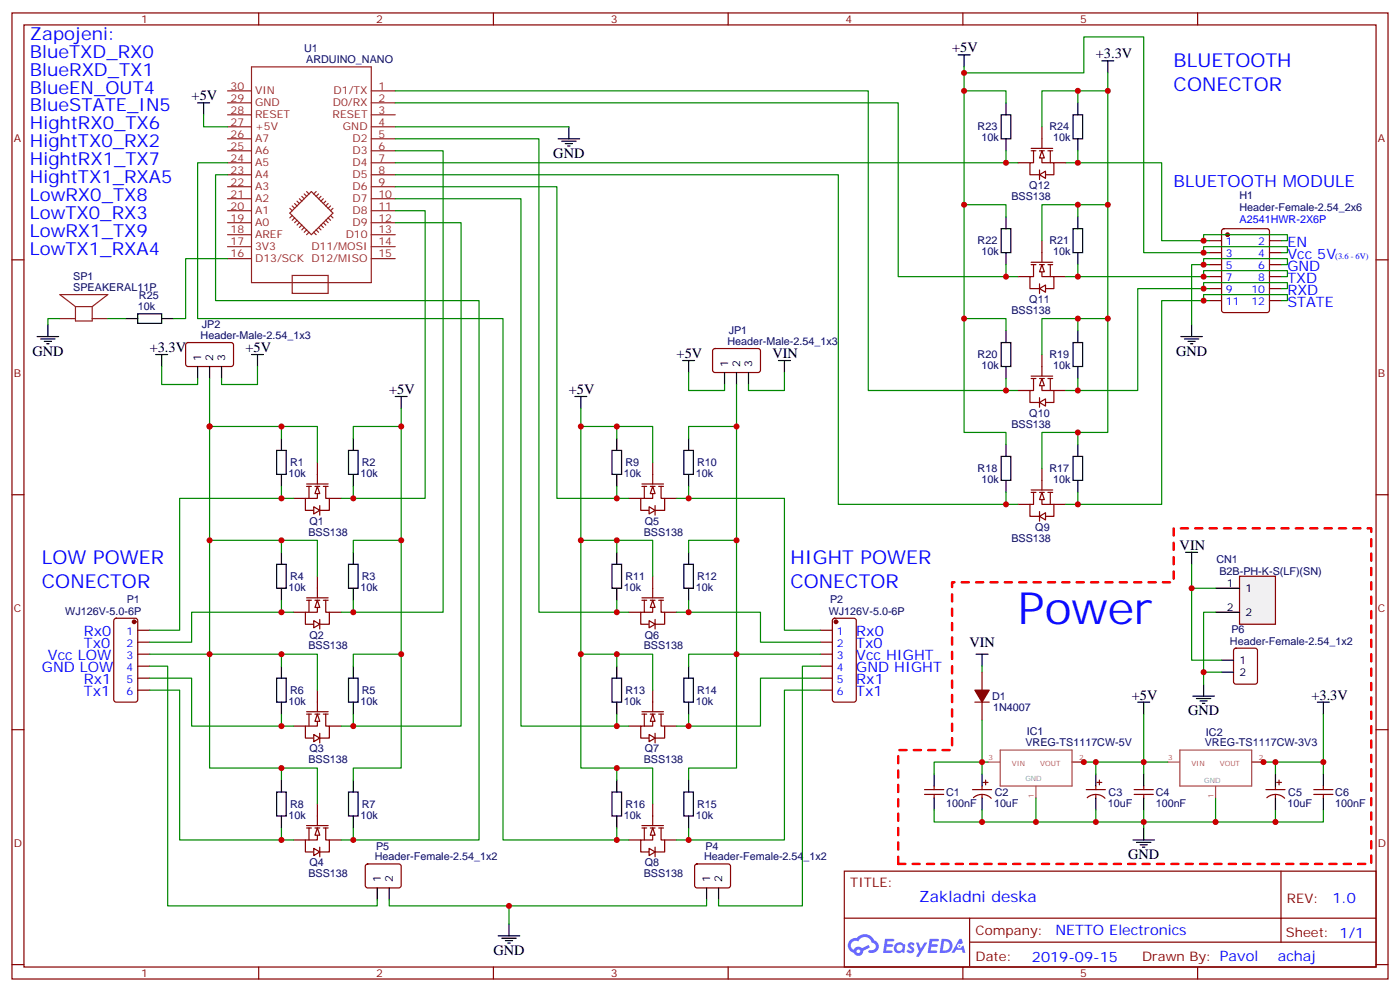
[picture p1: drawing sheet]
<svg xmlns="http://www.w3.org/2000/svg" width="412mm" height="292mm" viewBox="0 0 412 292" stroke-linecap="round" stroke-linejoin="round" font-family="sans-serif">
<path d="M280.5 171.4h65.2v-15.9h58.2v98.8h-139.3v-33.5h15.9z" fill="none" stroke="#f00" stroke-width=".71" stroke-dasharray="2.1 2.1"/>
<g fill="none" stroke="#870000" stroke-width=".35">
<path d="M3.5 3.8h405.4v284.3h-405.4zM7.1 7.3h398.2v277.3h-398.2zM76.2 3.8v3.5M145.3 3.8v3.5M214.5 3.8v3.5M283.6 3.8v3.5M352.8 3.8v3.5M3.5 76.5h3.6M405.3 76.5h3.6M3.5 145.6h3.6M405.3 145.6h3.6M3.5 214.8h3.6"/>
<path d="M405.3 214.8h3.6M248.7 256.4h156.6v28.2h-156.6zM377.3 256.4v20.9M248.7 270.2h156.5M285.6 277.3h119.6M285.6 270.2v14.2M3.5 283.9h3.6M76.2 284.6v3.5M145.3 284.6v3.5M214.5 284.6v3.5M283.6 284.6v3.5M352.8 284.6v3.5"/>
<path d="M405.3 283.9h3.6"/>
</g>
<g fill="#5487ff">
<path d="M267.7 277.6a1.22 1.22 0 0 1 1.7 .2l-.4 .6a.47 .47 0 0 0-.3-.4 .47 .47 0 0 0-.5 .2l.1 .2a1.14 1.14 0 0 1 .8 1.8 1.14 1.14 0 0 1-1.9 0l-.2-.2 .5-.6 .7 .5a.29 .29 0 0 0 .3-.3 .29 .29 0 0 0-.2-.3 1.04 1.04 0 0 1-.6-1.7z"/>
<path d="M260.7 276.3h2.4l.3 .2-.2 .5-1.8 .1-.1 .8h1.5l.3 .4-.3 .4h-1.6l-.2 1.1h1.7l.2 .3-.2 .3-2.6 .1z"/>
<path d="M273.8 276.3h2.4l.3 .2-.1 .5-1.8 .1-.2 .8h1.6l.3 .4-.4 .4h-1.6l-.1 1.1h1.7l.2 .3-.2 .3-2.6 .1z"/>
<path d="M282.6 276.3h.7l.3 1.3-.6 .3a.69 .69 0 0 0-1 .3 .69 .69 0 0 0 .4 .9 .69 .69 0 0 0 .9-.6l.5-.2 .6 2.2h-.8l-.2-.9h-1.8l-.5 .9h-.8z"/>
<path d="M269.8 277.4h.8l.6 1.8 1.1-1.8h.9l-2.6 4.2h-.8l.9-1.5z"/>
<path d="M277.4 276.3l-.6 4.2h1.3a2.11 2.11 0 0 0 2.5-2.1 2.11 2.11 0 0 0-2.5-2.1zM278.1 277.1a1.39 1.39 0 0 1 1.7 1.4 1.39 1.39 0 0 1-1.8 1.3h-.3z"/>
<path d="M263.7 277.9a1.54 1.54 0 0 0-.1 2.2 1.54 1.54 0 0 0 2.2 .1l.6 .3 .3-2.3-.2-.3h-.4a1.49 1.49 0 0 0-2.4 0zM264 278.9a.94 .94 0 0 1 1.8 0 .94 .94 0 0 1-1.8 0z"/>
<path d="M250.4 276.7a2.18 2.18 0 0 0 1.1 3.7 1.44 1.44 0 0 0 1.6 .9 1.44 1.44 0 0 0 1.2-1.4l2-1.1-.5-.7-1.9 1a1.47 1.47 0 0 0-2.4 .4 1.39 1.39 0 0 1-.7-1.9 1.39 1.39 0 0 1 2-.5 2.12 2.12 0 0 1 2.2-1.3 2.12 2.12 0 0 1 1.9 1.7 1.14 1.14 0 0 1 1.1 1.4 1.14 1.14 0 0 1-1.7 .7 .43 .43 0 0 0-.5 .4 .43 .43 0 0 0 .4 .5 1.98 1.98 0 0 0 2.5-1.2 1.98 1.98 0 0 0-1.2-2.6 3.1 3.1 0 0 0-5.3-.6l-.9 .1zM252.3 280a.55 .55 0 0 1 1.1 0 .55 .55 0 0 1-1.1 0z"/>
<circle cx="282.6" cy="278.4" r=".26"/>
</g>
<path d="M93.5 139.6v2.9M90.3 142.5h6.4M90.3 143.2h1.4M91 143.2v3.5M92.8 143.2h1.4M93.5 143.2v3.5h-3.5v3.5h2.4M94.2 148.8v2.8M95.2 143.2h1.5M96 143.2v3.5h1v3.5h-2.8" fill="none" stroke="#870000" stroke-width=".35"/>
<g fill="#fff" stroke="#870000" stroke-width=".35">
<path d="M93.5 143.2l.7 2.1h-1.4z"/>
<path d="M92.4 149.2l1.8 1-1.8 1.1z"/>
</g>
<g fill="none" stroke="#870000" stroke-width=".35">
<path d="M93.5 136.1v3.5M86.4 146.7h3.6M97 146.7h3.5M90.3 176h6.4M90.3 176.7h1.4M91 176.7v3.5M92.8 176.7h1.4M93.5 176.7v3.5h-3.5v3.5h2.4M93.5 173.1v2.9M95.2 176.7h1.5M96 176.7v3.5h1v3.5h-2.8M33.7 182.2l.5-.2h5.7l.6 .4 .1 23.6-.5 .6-5.9 .1-.6-.5-.1-23.5z"/>
<path d="M40.6 185.5h3.5M40.6 189h3.5M40.6 192.5h3.5M40.6 196.1h3.5M40.6 199.6h3.5M94.2 182.3v2.8M241.7 185.5h3.5M241.7 189h3.5M241.7 192.5h3.5M241.7 196.1h3.5M241.7 199.6h3.5M245.4 182.2l.5-.2h5.6l.7 .4v23.6l-.4 .6-5.9 .1-.7-.5v-23.5z"/>
<path d="M40.6 203.1h3.5M241.7 203.1h3.5"/>
</g>
<g fill="none" stroke="#8c2424" stroke-width=".35">
<path d="M74.1 19.7h35.3v63.5h-35.3zM67 37.3h7.1M67 33.8h7.1M67 30.3h7.1M67 26.7h7.1M109.4 37.3h7M109.4 33.8h7M109.4 30.3h7M109.4 26.7h7M67 58.5h7.1M67 55h7.1M67 51.4h7.1"/>
<path d="M67 47.9h7.1M67 44.4h7.1M67 40.9h7.1M86.8 59.9l.7 .7M87.5 59.2l.7 .7M88.2 58.5l.7 .7M88.9 57.8l.7 .7M89.6 57.1l.7 .7M90.3 56.4l.7 .7M91.7 56.4l6.4 6.3-6.4 6.4-6.3-6.4zM93.1 56.4l-.7 .7M93.8 57.1l-.7 .7"/>
<path d="M94.5 57.8l-.7 .7M95.2 58.5l-.7 .7M96 59.2l-.8 .7M96.7 59.9l-.7 .7M109.4 58.5h7M109.4 55h7M109.4 51.4h7M109.4 47.9h7M109.4 44.4h7M109.4 40.9h7M67 72.6h7.1M67 69.1h7.1"/>
<path d="M67 65.5h7.1M67 62h7.1M67 76.1h7.1M85.4 61.3l.7 .7M86.1 63.4l-.7 .7M86.1 60.6l.7 .7M86.8 64.1l-.7 .7M87.5 64.8l-.7 .7M88.2 65.5l-.7 .8M88.9 66.3l-.7 .7M89.6 67l-.7 .7M90.3 67.7l-.7 .7"/>
<path d="M91 68.4l-.7 .7M92.4 68.4l.7 .7M93.1 67.7l.7 .7M93.8 67l.7 .7M94.5 66.3l.7 .7M95.2 65.5l.8 .8M96 64.8l.7 .7M96.7 64.1l.7 .7M97.4 60.6l-.7 .7M97.4 63.4l.7 .7M98.1 61.3l-.7 .7M109.4 72.6h7"/>
<path d="M109.4 69.1h7M109.4 65.5h7M109.4 62h7M109.4 76.1h7M86.1 81.1h10.6v5.3h-10.6z"/>
</g>
<path d="M81.5 132.6h2.8v7h-2.8zM82.9 129v3.6M82.9 139.6v3.6M102.7 132.6h2.8v7h-2.8zM104.1 129v3.6M104.1 139.6v3.6M81.5 166.1h2.8v7h-2.8zM82.9 162.6v3.5M82.9 173.1v3.6M102.7 166.1h2.8v7h-2.8zM104.1 162.6v3.5M104.1 173.1v3.6" fill="none" stroke="#000" stroke-width=".35"/>
<g fill="#870000" stroke="#870000" stroke-width=".35">
<circle cx="39.5" cy="183" r=".53"/>
<circle cx="246.2" cy="183" r=".53"/>
</g>
<g fill="#fff" stroke="#870000" stroke-width=".35">
<path d="M93.5 176.7l.7 2.1h-1.4z"/>
<path d="M92.4 182.7l1.8 1-1.8 1.1z"/>
</g>
<path d="M93.5 169.6v3.5M86.4 180.2h3.6M97 180.2h3.5M90.3 209.5h6.4M90.3 210.2h1.4M91 210.2v3.5M92.8 210.2h1.4M93.5 210.2v3.5h-3.5v3.5h2.4M93.5 206.7v2.8M94.2 215.8v2.9M95.2 210.2h1.5M96 210.2v3.5h1v3.5h-2.8" fill="none" stroke="#870000" stroke-width=".35"/>
<path d="M81.5 199.6h2.8v7.1h-2.8zM82.9 196.1v3.5M102.7 199.6h2.8v7.1h-2.8zM104.1 196.1v3.5M82.9 206.7v3.5M104.1 206.7v3.5" fill="none" stroke="#000" stroke-width=".35"/>
<g fill="#fff" stroke="#870000" stroke-width=".35">
<path d="M93.5 210.2l.7 2.1h-1.4z"/>
<path d="M92.4 216.2l1.8 1-1.8 1.1z"/>
</g>
<path d="M86.4 213.7h3.6M93.5 203.1v3.6M97 213.7h3.5M90.3 243h6.4M90.3 243.7h1.4M91 243.7v3.5M92.8 243.7h1.4M93.5 243.7v3.5h-3.5v3.6h2.4M93.5 240.2v2.8M94.2 249.3v2.9M95.2 243.7h1.5M96 243.7v3.5h1v3.6h-2.8" fill="none" stroke="#870000" stroke-width=".35"/>
<path d="M81.5 233.1h2.8v7.1h-2.8zM82.9 229.6v3.5M102.7 233.1h2.8v7.1h-2.8zM104.1 229.6v3.5M82.9 240.2v3.5M104.1 240.2v3.5" fill="none" stroke="#000" stroke-width=".35"/>
<g fill="#fff" stroke="#870000" stroke-width=".35">
<path d="M93.5 243.7l.7 2.1h-1.4z"/>
<path d="M92.4 249.7l1.8 1.1-1.8 1z"/>
</g>
<path d="M192.3 139.6v2.9M189.1 142.5h6.3M189.1 143.2h1.4M189.8 143.2v3.5M191.6 143.2h1.4M192.3 143.2v3.5h-3.6v3.5h2.5M193 148.8v2.8M194 143.2h1.4M194.7 143.2v3.5h1.1v3.5h-2.8M93.5 236.6v3.6M86.4 247.2h3.6M97 247.2h3.5" fill="none" stroke="#870000" stroke-width=".35"/>
<g fill="#fff" stroke="#870000" stroke-width=".35">
<path d="M192.3 143.2l.7 2.1h-1.4z"/>
<path d="M191.2 149.2l1.8 1-1.8 1.1z"/>
</g>
<path d="M192.3 136.1v3.5M185.2 146.7h3.5M195.8 146.7h3.5M189.1 176h6.3M189.1 176.7h1.4M189.8 176.7v3.5M191.6 176.7h1.4M192.3 176.7v3.5h-3.6v3.5h2.5M192.3 173.1v2.9M194 176.7h1.4M194.7 176.7v3.5h1.1v3.5h-2.8M193 182.3v2.8" fill="none" stroke="#870000" stroke-width=".35"/>
<path d="M180.3 132.6h2.8v7h-2.8zM181.7 129v3.6M181.7 139.6v3.6M201.4 132.6h2.9v7h-2.9zM202.8 129v3.6M202.8 139.6v3.6" fill="none" stroke="#000" stroke-width=".35"/>
<g fill="#fff" stroke="#870000" stroke-width=".35">
<path d="M192.3 176.7l.7 2.1h-1.4z"/>
<path d="M191.2 182.7l1.8 1-1.8 1.1z"/>
</g>
<path d="M192.3 169.6v3.5M185.2 180.2h3.5M195.8 180.2h3.5M189.1 209.5h6.3M189.1 210.2h1.4M189.8 210.2v3.5M191.6 210.2h1.4M192.3 210.2v3.5h-3.6v3.5h2.5M192.3 206.7v2.8M193 215.8v2.9M194 210.2h1.4M194.7 210.2v3.5h1.1v3.5h-2.8" fill="none" stroke="#870000" stroke-width=".35"/>
<path d="M180.3 166.1h2.8v7h-2.8zM181.7 162.6v3.5M181.7 173.1v3.6M201.4 166.1h2.9v7h-2.9zM202.8 162.6v3.5M202.8 173.1v3.6" fill="none" stroke="#000" stroke-width=".35"/>
<g fill="#fff" stroke="#870000" stroke-width=".35">
<path d="M192.3 210.2l.7 2.1h-1.4z"/>
<path d="M191.2 216.2l1.8 1-1.8 1.1z"/>
</g>
<path d="M185.2 213.7h3.5M192.3 203.1v3.6M195.8 213.7h3.5M189.1 243h6.3M189.1 243.7h1.4M189.8 243.7v3.5M191.6 243.7h1.4M192.3 243.7v3.5h-3.6v3.6h2.5M192.3 240.2v2.8M193 249.3v2.9M194 243.7h1.4M194.7 243.7v3.5h1.1v3.6h-2.8" fill="none" stroke="#870000" stroke-width=".35"/>
<path d="M180.3 199.6h2.8v7.1h-2.8zM181.7 196.1v3.5M201.4 199.6h2.9v7.1h-2.9zM202.8 196.1v3.5M181.7 206.7v3.5M202.8 206.7v3.5M180.3 233.1h2.8v7.1h-2.8zM181.7 229.6v3.5M201.4 233.1h2.9v7.1h-2.9zM202.8 229.6v3.5M181.7 240.2v3.5M202.8 240.2v3.5" fill="none" stroke="#000" stroke-width=".35"/>
<g fill="#fff" stroke="#870000" stroke-width=".35">
<path d="M192.3 243.7l.7 2.1h-1.4z"/>
<path d="M191.2 249.7l1.8 1.1-1.8 1z"/>
</g>
<path d="M303.7 144.2h6.4M303.7 144.9h1.5M304.4 144.9v3.5h-1v3.6h2.8M306.2 150.6v2.8M306.2 144.9h1.4M306.9 144.9v3.5h3.5v3.6h-2.4M306.9 141.4v2.8M308.7 144.9h1.4M309.4 144.9v3.5M192.3 236.6v3.6M185.2 247.2h3.5M195.8 247.2h3.5" fill="none" stroke="#870000" stroke-width=".35"/>
<g fill="#fff" stroke="#870000" stroke-width=".35">
<path d="M306.9 144.9l.7 2.1h-1.4z"/>
<path d="M306.2 152l1.8-1.1v2.1z"/>
</g>
<path d="M303.7 110.7h6.4M303.7 111.4h1.5M304.4 111.4v3.5h-1v3.6h2.8M306.2 117.1v2.8M306.2 111.4h1.4M306.9 111.4v3.5h3.5v3.6h-2.4M306.9 107.9v2.8M308.7 111.4h1.4M309.4 111.4v3.5M306.9 137.9v3.5M299.9 148.4h3.5M310.4 148.4h3.6" fill="none" stroke="#870000" stroke-width=".35"/>
<path d="M294.9 134.3h2.8v7.1h-2.8zM296.3 130.8v3.5M316.1 134.3h2.8v7.1h-2.8zM317.5 130.8v3.5M296.3 141.4v3.5M317.5 141.4v3.5" fill="none" stroke="#000" stroke-width=".35"/>
<g fill="#fff" stroke="#870000" stroke-width=".35">
<path d="M306.9 111.4l.7 2.1h-1.4z"/>
<path d="M306.2 118.5l1.8-1.1v2.1z"/>
</g>
<path d="M303.7 77.2h6.4M303.7 77.9h1.5M304.4 77.9v3.5h-1v3.5h2.8M306.2 77.9h1.4M306.9 77.9v3.5h3.5v3.5h-2.4M306.9 74.4v2.8M308.7 77.9h1.4M309.4 77.9v3.5M306.2 83.5v2.9M299.9 114.9h3.5M306.9 104.4v3.5M310.4 114.9h3.6" fill="none" stroke="#870000" stroke-width=".35"/>
<path d="M296.3 97.3v3.5M317.5 97.3v3.5M294.9 100.8h2.8v7.1h-2.8zM296.3 107.9v3.5M316.1 100.8h2.8v7.1h-2.8zM317.5 107.9v3.5" fill="none" stroke="#000" stroke-width=".35"/>
<g fill="#fff" stroke="#870000" stroke-width=".35">
<path d="M306.9 77.9l.7 2.1h-1.4z"/>
<path d="M306.2 84.9l1.8-1v2.1z"/>
</g>
<path d="M303.7 43.7h6.4M303.7 44.4h1.5M304.4 44.4v3.5h-1v3.5h2.8M306.2 50v2.8M306.2 44.4h1.4M306.9 44.4v3.5h3.5v3.5h-2.4M306.9 40.9v2.8M308.7 44.4h1.4M309.4 44.4v3.5M306.9 70.8v3.6M299.9 81.4h3.5M310.4 81.4h3.6" fill="none" stroke="#870000" stroke-width=".35"/>
<path d="M294.9 33.8h2.8v7.1h-2.8zM296.3 30.3v3.5M316.1 33.8h2.8v7.1h-2.8zM317.5 30.3v3.5M296.3 40.9v3.5M317.5 40.9v3.5M294.9 67.3h2.8v7.1h-2.8zM296.3 63.8v3.5M296.3 74.4v3.5M316.1 67.3h2.8v7.1h-2.8zM317.5 63.8v3.5M317.5 74.4v3.5" fill="none" stroke="#000" stroke-width=".35"/>
<g fill="#fff" stroke="#870000" stroke-width=".35">
<path d="M306.9 44.4l.7 2.1h-1.4z"/>
<path d="M306.2 51.4l1.8-1v2.1z"/>
</g>
<g fill="none" stroke="#870000" stroke-width=".35">
<path d="M306.9 37.3v3.6M299.9 47.9h3.5M310.4 47.9h3.6M356.3 70.8h3.5M356.3 74.4h3.5M356.3 77.9h3.5M360.1 67.5l.4-.2h12.7l.7 .4v23.6l-.4 .6-13 .1-.6-.5-.1-23.5zM373.9 70.8h3.6M373.9 74.4h3.6M373.9 77.9h3.6M356.3 81.4h3.5M356.3 84.9h3.5"/>
<path d="M356.3 88.5h3.5M373.9 81.4h3.6M373.9 84.9h3.6M373.9 88.5h3.6M289.3 197.8v5.3M287.2 206.7h4.2M289.3 206.7v5.2M272.3 233.8h5.7M272.3 232.4h5.7M275.2 231.4v1M275.2 233.8v1.1M286.5 232.4h5.6"/>
<path d="M286.7 234.8a3.8 3.8 0 0 1 5.3 .2M289.3 231.4v1M289.3 233.8v1.1M289.6 230.3h1.4M290.3 229.6v1.4M320 232.4h5.6M320.3 234.8a3.8 3.8 0 0 1 5.2 .2M322.8 231.4v1M322.8 233.8v1.1M323.1 230.3h1.5M323.8 229.6v1.4M334.1 233.8h5.6"/>
<path d="M334.1 232.4h5.6M336.9 231.4v1M336.9 233.8v1.1M372.9 232.4h5.6M373.2 234.8a3.8 3.8 0 0 1 5.2 .2M375.7 231.4v1M375.7 233.8v1.1M376.1 230.3h1.4M376.8 229.6v1.4M387 233.8h5.6M387 232.4h5.6M389.8 231.4v1"/>
<path d="M389.8 233.8v1.1"/>
</g>
<g fill="#870000" stroke="#870000" stroke-width=".35">
<path d="M287.2 203.1h4.2l-2.1 3.6z"/>
<circle cx="361.6" cy="69.1" r=".53"/>
</g>
<path d="M344 224.3h3.4M347.5 220.8h21.2v10.6h-21.2zM358.1 231.4v3.5M368.7 224.3h3.5" fill="none" stroke="#a64a4a" stroke-width=".35"/>
<g fill="none" stroke="#000" stroke-width=".35">
<path d="M37 93.8h3.6M40.6 92.4h7v2.8h-7zM47.6 93.8h3.6M275.2 227.8v3.6M275.2 234.9v3.5M289.3 227.8v3.6M289.3 234.9v3.5M322.8 227.8v3.6M322.8 234.9v3.5M336.9 227.8v3.6M336.9 234.9v3.5M375.7 227.8v3.6"/>
<path d="M375.7 234.9v3.5M389.8 227.8v3.6M389.8 234.9v3.5"/>
</g>
<path d="M17.6 93.8h4.6M22.2 90.2v4.3h5v-4.3M22.2 90.2h5M22.2 90.2l-4.6-3.5h14.1l-4.5 3.5M27.2 93.8h4.5" fill="none" stroke="#8c2424" stroke-width=".35"/>
<path d="M365.1 169.6h10.6v14.1h-10.6z" fill="#f0f0f0" stroke="#870000" stroke-width=".35"/>
<g fill="none" stroke="#000" stroke-width=".35">
<path d="M282.2 16.2h3.6M284 16.2v3.5M324.6 17.9h3.5M326.3 17.9v3.5M58.2 30.3h3.5M60 30.3v3.5M167.6 37.3v3.6M164.4 40.9h6.3M165.5 41.6h4.2M166.5 42.3h2.1M167.2 43h.7M10.9 99.1h6.4"/>
<path d="M12 99.8h4.2M14.1 95.5v3.6M347.8 99.1h6.4M348.9 99.8h4.2M351 95.5v3.6M13.1 100.5h2.1M13.8 101.2h.7M45.9 104.4h3.5M47.6 104.4v3.5M58.2 107.9v3.5M61.7 107.9v3.5M65.3 107.9v3.5"/>
<path d="M74.1 104.4h3.5M75.8 104.4v3.5M116.4 116.7h3.5M118.2 116.7v3.5M169.3 116.7h3.6M171.1 116.7v3.5M201.1 106.1h3.5M202.8 106.1v3.5M213.4 109.6v3.6M217 109.6v3.6M220.5 109.6v3.6M229.3 106.1h3.5"/>
<path d="M231.1 106.1v3.5M350 100.5h2.1M350.7 101.2h.7M349.2 162.6h3.6M351 162.6v3.5M358.1 173.1h7M287.5 192.5h3.5M289.3 192.5v3.6M358.1 180.2h7M359.8 194.3h3.6M359.8 197.8h3.6M335.1 206.7h3.6"/>
<path d="M336.9 206.7v3.5M351.4 204.9h6.3M352.4 205.6h4.3M353.5 206.3h2.1M354.2 207h.7M354.5 201.4v3.5M388.1 206.7h3.5M389.8 206.7v3.5M333.7 247.2h6.4M334.8 247.9h4.2M335.8 248.6h2.2M336.5 249.3h.8"/>
<path d="M336.9 243.7v3.5M111.1 261.3v3.6M114.7 261.3v3.6M146.8 275.4h6.3M147.8 276.2h4.2M148.9 276.9h2.1M149.6 277.6h.7M149.9 271.9v3.5M208.1 261.3v3.6M211.7 261.3v3.6"/>
</g>
<path d="M291 224.3h3.5M294.6 220.8h21.2v10.6h-21.2zM305.2 231.4v3.5M315.8 224.3h3.5" fill="none" stroke="#a64a4a" stroke-width=".35"/>
<path d="M54.9 101l.5-.2 13 .1 .4 .6-.1 5.9-.6 .5-13-.1-.4-.6v-5.7zM210.1 102.8l.5-.2h13l.4 .7-.1 5.9-.6 .4h-13l-.4-.7v-5.6zM363.6 191l.5-.2h5.6l.7 .4v9.5l-.4 .6-5.9 .1-.7-.5v-9.4zM107.8 254.5l.5-.2h9.4l.5 .7-.1 5.9-.6 .4h-9.5l-.4-.7v-5.6zM204.8 254.5l.5-.2h9.5l.4 .7-.1 5.9-.6 .4h-9.5l-.4-.7v-5.6z" fill="none" stroke="#870000" stroke-width=".35"/>
<g fill="none" stroke="#008700" stroke-width=".35">
<path d="M284 19.7v107.6h12.3v3.5M60 33.8v3.5h7M116.4 26.7h139.4v88.2h40.5M116.4 30.3h148.2v51.1h31.7M116.4 37.3h51.2M284 26.7h12.3v3.6M284 21.4h35.3v-10.5h17.6v63.5h17.6M317.5 30.3v-3.6h-10.6v10.6M317.5 26.7h8.8M326.3 21.4v105.9h-8.8M67 51.4h-3.5v37.1h77.6v158.7h-37M67 47.9h-8.8v45.9h90v153.4h33.5"/>
<path d="M116.4 51.4h130.5v97h49.4M116.4 55h47.6v91.7h17.7M116.4 40.9h42.3v139.3h23M116.4 58.5h37.1v155.2h28.2M116.4 44.4h14.1v135.8h-26.4M116.4 47.9h179.9M296.3 44.4v3.5h3.6M317.5 44.4v3.5h-3.5M317.5 47.9h24.7v22.9h14.1M67 76.1h-12.3v17.7h-3.5M116.4 62h8.8v84.7h-21.1M116.4 65.5h19.4v148.2h-31.7"/>
<path d="M284 60.3h12.3v3.5M296.3 77.9v3.5h3.6M317.5 77.9v3.5h-3.5M317.5 63.8v-3.5h-10.6v10.5M317.5 60.3h8.8M354.5 70.8v-1.7h24.7v1.7h-1.7M354.5 77.9v-1.8h24.7v1.8h-1.7M356.3 77.9h-5.3v17.6M356.3 74.4h-1.8v-1.8h24.7v1.8h-1.7M17.6 93.8h-3.5v1.7M31.7 93.8h5.3M284 93.8h12.3v3.5"/>
<path d="M317.5 97.3v-3.5h-10.6v10.6M317.5 93.8h8.8M317.5 81.4h38.8M354.5 81.4v-1.7h24.7v1.7h-1.7M354.5 84.9v-1.7h24.7v1.7h-1.7M354.5 88.5v-1.8h24.7v1.8h-1.7M356.3 84.9h-21.2v30h-17.6M356.3 88.5h-14.1v59.9h-24.7M47.6 107.9v5.3h10.6v-1.8M61.7 111.4v14.1M75.8 107.9v5.3h-10.5v-1.8M202.8 109.6v5.3h10.6v-1.7"/>
<path d="M217 113.2v12.3M231.1 109.6v5.3h-10.6v-1.7M296.3 111.4v3.5h3.6M317.5 111.4v3.5h-3.5M82.9 129v-3.5h10.6v10.6M82.9 125.5h-21.2v100.6h21.2M118.2 120.2v105.9h-14.1v3.5M118.2 125.5h-14.1v3.5M171.1 120.2v105.9h10.6M171.1 125.5h10.6M181.7 129v-3.5h10.6v10.6M202.8 129v-3.5h14.2v100.6h-14.2v3.5"/>
<path d="M317.5 130.8v-3.5h-10.6v10.6M61.7 159h21.2M82.9 143.2v3.5h3.5M82.9 146.7h-30v38.8h-8.8M104.1 143.2v3.5h-3.6M118.2 159h-14.1v3.6M171.1 159h10.6M181.7 143.2v3.5h3.5M202.8 143.2v3.5h-3.5M202.8 146.7h28.3v38.8h10.6M217 159h-14.2v3.6M296.3 144.9v3.5h3.6"/>
<path d="M317.5 144.9v3.5h-3.5M82.9 162.6v-3.6h10.6v10.6M82.9 176.7v3.5h3.5M104.1 176.7v3.5h-3.6M181.7 176.7v3.5h3.5M181.7 162.6v-3.6h10.6v10.6M202.8 176.7v3.5h-3.5M351 166.1v28.2h8.8M351 173.1h7.1M44.1 199.6h12.3v14.1h26.5M44.1 196.1h5.3v70.5h61.7v-1.7M44.1 192.5h38.8"/>
<path d="M82.9 196.1v-3.6h10.6v10.6M82.9 180.2h-26.5v8.8h-12.3M118.2 192.5h-14.1v3.6M171.1 192.5h10.6M181.7 196.1v-3.6h10.6v10.6M202.8 180.2h21.2v8.8h17.7M241.7 192.5h-38.9v3.6M241.7 199.6h-17.7v14.1h-21.2M241.7 196.1h-5.3v70.5h-24.7v-1.7M289.3 196.1v1.7M354.5 197.8h5.3M358.1 180.2h-3.6v21.2"/>
<path d="M44.1 203.1h8.8v44.1h30M82.9 210.2v3.5h3.5M104.1 210.2v3.5h-3.6M181.7 210.2v3.5h3.5M202.8 210.2v3.5h-3.5M241.7 203.1h-10.6v44.1h-28.3M289.3 211.9v12.4h1.7M336.9 210.2v14.1h-17.6M389.8 210.2v14.1M82.9 229.6v-3.5h10.6v10.5M181.7 229.6v-3.5h10.6v10.5M275.2 227.8v-3.5h14.1v3.5"/>
<path d="M275.2 238.4v3.5h14.1M289.3 238.4v3.5h86.4v-3.5M305.2 234.9v7M322.8 224.3v3.5M322.8 238.4v3.5M336.9 238.4v5.3M344 224.3h-7.1v3.5M358.1 234.9v7M372.2 224.3h17.6v3.5M375.7 224.3v3.5M389.8 238.4v3.5h-14.1M82.9 243.7v3.5h3.5"/>
<path d="M104.1 243.7v3.5h-3.6M181.7 243.7v3.5h3.5M202.8 243.7v3.5h-3.5M114.7 264.9v1.7h93.4v-1.7M149.9 266.6v5.3"/>
</g>
<g fill="#c00">
<circle cx="351" cy="173.1" r=".88"/>
<circle cx="354.5" cy="197.8" r=".88"/>
<circle cx="289.3" cy="224.3" r=".88"/>
<circle cx="375.7" cy="241.9" r=".88"/>
<circle cx="358.1" cy="241.9" r=".88"/>
<circle cx="336.9" cy="241.9" r=".88"/>
<circle cx="322.8" cy="241.9" r=".88"/>
<circle cx="305.2" cy="241.9" r=".88"/>
<circle cx="149.9" cy="266.6" r=".88"/>
<circle cx="319.3" cy="224.3" r=".88"/>
<circle cx="389.8" cy="224.3" r=".88"/>
<circle cx="372.2" cy="224.3" r=".88"/>
<circle cx="336.9" cy="224.3" r=".88"/>
<circle cx="181.7" cy="247.2" r=".88"/>
<circle cx="181.7" cy="180.2" r=".88"/>
<circle cx="104.1" cy="247.2" r=".88"/>
<circle cx="296.3" cy="114.9" r=".88"/>
<circle cx="296.3" cy="148.4" r=".88"/>
<circle cx="354.5" cy="88.5" r=".88"/>
<circle cx="354.5" cy="81.4" r=".88"/>
<circle cx="317.5" cy="148.4" r=".88"/>
<circle cx="317.5" cy="81.4" r=".88"/>
<circle cx="317.5" cy="93.8" r=".88"/>
<circle cx="326.3" cy="93.8" r=".88"/>
<circle cx="284" cy="60.3" r=".88"/>
<circle cx="217" cy="125.5" r=".88"/>
<circle cx="181.7" cy="159" r=".88"/>
<circle cx="171.1" cy="159" r=".88"/>
<circle cx="181.7" cy="226.1" r=".88"/>
<circle cx="202.8" cy="213.7" r=".88"/>
<circle cx="202.8" cy="146.7" r=".88"/>
<circle cx="217" cy="159" r=".88"/>
<circle cx="61.7" cy="159" r=".88"/>
<circle cx="61.7" cy="192.5" r=".88"/>
<circle cx="61.7" cy="125.5" r=".88"/>
<circle cx="118.2" cy="159" r=".88"/>
<circle cx="82.9" cy="226.1" r=".88"/>
<circle cx="82.9" cy="192.5" r=".88"/>
<circle cx="82.9" cy="213.7" r=".88"/>
<circle cx="82.9" cy="146.7" r=".88"/>
<circle cx="82.9" cy="180.2" r=".88"/>
<circle cx="82.9" cy="125.5" r=".88"/>
<circle cx="82.9" cy="159" r=".88"/>
<circle cx="118.2" cy="192.5" r=".88"/>
<circle cx="118.2" cy="125.5" r=".88"/>
<circle cx="82.9" cy="247.2" r=".88"/>
<circle cx="217" cy="192.5" r=".88"/>
<circle cx="202.8" cy="180.2" r=".88"/>
<circle cx="202.8" cy="247.2" r=".88"/>
<circle cx="171.1" cy="192.5" r=".88"/>
<circle cx="181.7" cy="192.5" r=".88"/>
<circle cx="171.1" cy="125.5" r=".88"/>
<circle cx="181.7" cy="125.5" r=".88"/>
<circle cx="284" cy="93.8" r=".88"/>
<circle cx="284" cy="26.7" r=".88"/>
<circle cx="317.5" cy="127.3" r=".88"/>
<circle cx="326.3" cy="60.3" r=".88"/>
<circle cx="317.5" cy="60.3" r=".88"/>
<circle cx="326.3" cy="26.7" r=".88"/>
<circle cx="317.5" cy="26.7" r=".88"/>
<circle cx="317.5" cy="114.9" r=".88"/>
<circle cx="317.5" cy="47.9" r=".88"/>
<circle cx="354.5" cy="70.8" r=".88"/>
<circle cx="354.5" cy="77.9" r=".88"/>
<circle cx="354.5" cy="84.9" r=".88"/>
<circle cx="296.3" cy="47.9" r=".88"/>
<circle cx="296.3" cy="81.4" r=".88"/>
<circle cx="104.1" cy="146.7" r=".88"/>
<circle cx="104.1" cy="213.7" r=".88"/>
<circle cx="181.7" cy="146.7" r=".88"/>
<circle cx="181.7" cy="213.7" r=".88"/>
<circle cx="104.1" cy="180.2" r=".88"/>
<circle cx="322.8" cy="224.3" r=".88"/>
<circle cx="375.7" cy="224.3" r=".88"/>
<circle cx="354.5" cy="74.4" r=".88"/>
<circle cx="284" cy="21.4" r=".88"/>
<circle cx="289.3" cy="241.9" r=".88"/>
</g>
<text font-size="13.1" fill="#00f" x="299.9" y="183.7">Power</text>
<g font-size="5.6" fill="#00f">
<text x="345.7" y="19.7">BLUETOOTH</text>
<text x="345.7" y="26.7">CONECTOR</text>
<text x="12.3" y="166.1">LOW POWER</text>
<text x="232.8" y="166.1">HIGHT POWER</text>
<text x="12.3" y="173.1">CONECTOR</text>
<text x="232.8" y="173.1">CONECTOR</text>
</g>
<g font-size="5.3" fill="#00f">
<text x="8.8" y="11.6">Zapojeni:</text>
<text x="8.8" y="16.9">BlueTXD_RX0</text>
<text x="8.8" y="22.2">BlueRXD_TX1</text>
<text x="8.8" y="27.5">BlueEN_OUT4</text>
<text x="8.8" y="32.8">BlueSTATE_IN5</text>
<text x="8.8" y="38.1">HightRX0_TX6</text>
<text x="8.8" y="43.4">HightTX0_RX2</text>
<text x="8.8" y="48.7">HightRX1_TX7</text>
<text x="8.8" y="54">HightTX1_RXA5</text>
<text x="8.8" y="59.3">LowRX0_TX8</text>
<text x="8.8" y="64.6">LowTX0_RX3</text>
<text x="8.8" y="69.9">LowRX1_TX9</text>
<text x="8.8" y="75.1">LowTX1_RXA4</text>
</g>
<text font-size="4.9" fill="#00f" x="345.7" y="55">BLUETOOTH MODULE</text>
<text font-size="4.6" fill="#00f" x="270.8" y="265.4">Zakladni deska</text>
<g font-size="4.2">
<text x="280.5" y="15.5">+5V</text>
<text x="322.8" y="17.2">+3.3V</text>
<text x="56.4" y="29.6">+5V</text>
<text x="163" y="46.5">GND</text>
<text x="9.5" y="104.7">GND</text>
<text x="44.1" y="103.6">+3.3V</text>
<text x="72.3" y="103.6">+5V</text>
<text x="199.3" y="105.4">+5V</text>
<text x="227.5" y="105.4">VIN</text>
<text x="346.4" y="104.7">GND</text>
<text x="114.7" y="116">+5V</text>
<text x="167.6" y="116">+5V</text>
<text x="347.5" y="161.9">VIN</text>
<text x="285.5" y="190.4">VIN</text>
<text x="333.4" y="206">+5V</text>
<text x="386.3" y="206">+3.3V</text>
<text x="350" y="210.5">GND</text>
<text x="332.3" y="252.9">GND</text>
<text x="145.3" y="281.1">GND</text>
</g>
<g font-size="4.2" fill="#00f">
<text x="379.2" y="72.6">EN</text>
<text x="379.2" y="76.1">Vcc 5V</text>
<text x="379.2" y="79.7">GND</text>
<text x="379.2" y="83.2">TXD</text>
<text x="379.2" y="86.7">RXD</text>
<text x="379.2" y="90.2">STATE</text>
<text x="24.7" y="187.3">Rx0</text>
<text x="24.7" y="190.8">Tx0</text>
<text x="252.2" y="190.8">Tx0</text>
<text x="252.2" y="187.3">Rx0</text>
<text x="12.3" y="197.8">GND LOW</text>
<text x="14.1" y="194.3">Vcc LOW</text>
<text x="252.2" y="197.8">GND HIGHT</text>
<text x="252.2" y="194.3">Vcc HIGHT</text>
<text x="24.7" y="201.4">Rx1</text>
<text x="252.2" y="201.4">Rx1</text>
<text x="24.7" y="204.9">Tx1</text>
<text x="252.2" y="204.9">Tx1</text>
<text x="392.5" y="265.7">1.0</text>
<text x="310.9" y="275.2">NETTO Electronics</text>
<text x="304" y="283">2019-09-15</text>
<text x="376.4" y="282.9">achaj</text>
</g>
<g font-size="3.9" fill="#800">
<text x="250.5" y="261">TITLE:</text>
<text x="379.1" y="265.7">REV:</text>
<text x="287.4" y="275.2">Company:</text>
<text x="378.7" y="275.8">Sheet: 1/1</text>
<text x="287.4" y="282.9">Date:</text>
<text x="336.4" y="282.9">Drawn By: Pavol</text>
</g>
<g font-size="3.2" fill="#800">
<text x="41.6" y="6.8">1</text>
<text x="110.8" y="6.8">2</text>
<text x="179.9" y="6.8">3</text>
<text x="249.1" y="6.8">4</text>
<text x="318.2" y="6.8">5</text>
<text x="4.1" y="41.9">A</text>
<text x="405.9" y="41.9">A</text>
<text x="4.1" y="111.1">B</text>
<text x="405.9" y="111.1">B</text>
<text x="4.1" y="180.2">C</text>
<text x="405.9" y="180.2">C</text>
<text x="4.1" y="249.3">D</text>
<text x="405.9" y="249.3">D</text>
<text x="41.6" y="287.6">1</text>
<text x="110.8" y="287.6">2</text>
<text x="179.9" y="287.6">3</text>
<text x="249.1" y="287.6">4</text>
<text x="318.2" y="287.6">5</text>
</g>
<g font-size="3.2" fill="#000080">
<text x="89.6" y="15.4">U1</text>
<text x="90.2" y="18.6">ARDUINO_NANO</text>
<text x="288" y="38.4">R23</text>
<text x="289.1" y="41.6">10k</text>
<text x="309.1" y="38.4">R24</text>
<text x="310.3" y="41.6">10k</text>
<text x="297.9" y="58.8">BSS138</text>
<text x="303.2" y="55.7">Q12</text>
<text x="365.1" y="58.5">H1</text>
<text x="365.1" y="62">Header-Female-2.54_2x6</text>
<text x="288" y="71.9">R22</text>
<text x="309.1" y="71.9">R21</text>
<text x="289.1" y="75.2">10k</text>
<text x="310.3" y="75.2">10k</text>
<text x="21.6" y="82.5">SP1</text>
<text x="21.6" y="85.7">SPEAKERAL11P</text>
<text x="40.9" y="88.1">R25</text>
<text x="303.2" y="89.2">Q11</text>
<text x="40.6" y="91.3">10k</text>
<text x="297.9" y="92.4">BSS138</text>
<text x="59.1" y="99.8">Header-Male-2.54_1x3</text>
<text x="59.4" y="96.6">JP2</text>
<text x="214.3" y="101.5">Header-Male-2.54_1x3</text>
<text x="214.7" y="98.4">JP1</text>
<text x="288" y="105.4">R20</text>
<text x="309.1" y="105.4">R19</text>
<text x="289.1" y="108.7">10k</text>
<text x="310.3" y="108.7">10k</text>
<text x="297.9" y="125.9">BSS138</text>
<text x="303.2" y="122.7">Q10</text>
<text x="85.4" y="137.1">R1</text>
<text x="106.6" y="137.1">R2</text>
<text x="184.2" y="137.1">R9</text>
<text x="205.4" y="137.1">R10</text>
<text x="85" y="140.4">10k</text>
<text x="106.2" y="140.4">10k</text>
<text x="183.8" y="140.4">10k</text>
<text x="205" y="140.4">10k</text>
<text x="288" y="138.9">R18</text>
<text x="289.1" y="142.2">10k</text>
<text x="309.1" y="138.9">R17</text>
<text x="310.3" y="142.2">10k</text>
<text x="91.2" y="154.4">Q1</text>
<text x="190" y="154.4">Q5</text>
<text x="90.8" y="157.6">BSS138</text>
<text x="189.6" y="157.6">BSS138</text>
<text x="297.9" y="159.4">BSS138</text>
<text x="305" y="156.2">Q9</text>
<text x="358.3" y="165.6">CN1</text>
<text x="85" y="173.9">10k</text>
<text x="85.4" y="170.6">R4</text>
<text x="106.2" y="173.9">10k</text>
<text x="106.6" y="170.6">R3</text>
<text x="183.8" y="173.9">10k</text>
<text x="184.2" y="170.6">R11</text>
<text x="205" y="173.9">10k</text>
<text x="205.4" y="170.6">R12</text>
<text x="359.2" y="169.1">B2B-PH-K-S(LF)(SN)</text>
<text x="37.3" y="177.6">P1</text>
<text x="244.5" y="177.6">P2</text>
<text x="19.2" y="180.9">WJ126V-5.0-6P</text>
<text x="244.1" y="180.9">WJ126V-5.0-6P</text>
<text x="90.8" y="191.1">BSS138</text>
<text x="91.2" y="188">Q2</text>
<text x="189.6" y="191.1">BSS138</text>
<text x="190" y="188">Q6</text>
<text x="362.3" y="189.7">Header-Female-2.54_1x2</text>
<text x="362.7" y="186.4">P6</text>
<text x="85" y="207.5">10k</text>
<text x="85.4" y="204.2">R6</text>
<text x="106.2" y="207.5">10k</text>
<text x="106.6" y="204.2">R5</text>
<text x="183.8" y="207.5">10k</text>
<text x="184.2" y="204.2">R13</text>
<text x="205" y="207.5">10k</text>
<text x="205.4" y="204.2">R14</text>
<text x="292.3" y="206.1">D1</text>
<text x="292.5" y="209.2">1N4007</text>
<text x="91.2" y="221.5">Q3</text>
<text x="190" y="221.5">Q7</text>
<text x="302.1" y="219.7">VREG-TS1117CW-5V</text>
<text x="302.5" y="216.4">IC1</text>
<text x="354.9" y="219.7">VREG-TS1117CW-3V3</text>
<text x="355.2" y="216.5">IC2</text>
<text x="90.8" y="224.6">BSS138</text>
<text x="189.6" y="224.6">BSS138</text>
<text x="85.4" y="237.7">R8</text>
<text x="106.6" y="237.7">R7</text>
<text x="184.2" y="237.7">R16</text>
<text x="205.4" y="237.7">R15</text>
<text x="278.7" y="237.4">100nF</text>
<text x="278.7" y="234.3">C1</text>
<text x="292.8" y="237.5">10uF</text>
<text x="293.1" y="234.2">C2</text>
<text x="326.3" y="237.5">10uF</text>
<text x="326.6" y="234.2">C3</text>
<text x="340.4" y="237.4">100nF</text>
<text x="340.4" y="234.3">C4</text>
<text x="379.2" y="237.5">10uF</text>
<text x="379.5" y="234.2">C5</text>
<text x="393.3" y="237.4">100nF</text>
<text x="393.3" y="234.3">C6</text>
<text x="85" y="241">10k</text>
<text x="106.2" y="241">10k</text>
<text x="183.8" y="241">10k</text>
<text x="205" y="241">10k</text>
<text x="110.8" y="250">P5</text>
<text x="207.8" y="250">P4</text>
<text x="91.2" y="255">Q4</text>
<text x="110.4" y="253.2">Header-Female-2.54_1x2</text>
<text x="190" y="255">Q8</text>
<text x="207.4" y="253.2">Header-Female-2.54_1x2</text>
<text x="90.8" y="258.2">BSS138</text>
<text x="189.6" y="258.2">BSS138</text>
</g>
<g font-size="3.2" fill="#8d2323">
<text x="67.9" y="26.4">30</text>
<text x="67.9" y="29.9">29</text>
<text x="75.1" y="27.8">VIN</text>
<text x="98.3" y="27.8">D1/TX</text>
<text x="111.5" y="29.9">2</text>
<text x="111.5" y="26.4">1</text>
<text x="67.9" y="33.4">28</text>
<text x="75.1" y="31.3">GND</text>
<text x="75.1" y="34.9">RESET</text>
<text x="98" y="34.9">RESET</text>
<text x="98" y="31.3">D0/RX</text>
<text x="111.5" y="33.4">3</text>
<text x="67.9" y="37">27</text>
<text x="67.9" y="40.5">26</text>
<text x="75.1" y="38.4">+5V</text>
<text x="75.1" y="41.9">A7</text>
<text x="101" y="38.4">GND</text>
<text x="103.8" y="41.9">D2</text>
<text x="111.5" y="40.5">5</text>
<text x="111.5" y="37">4</text>
<text x="67.9" y="44">25</text>
<text x="67.9" y="47.6">24</text>
<text x="75.1" y="45.4">A6</text>
<text x="103.8" y="45.4">D3</text>
<text x="111.5" y="47.6">7</text>
<text x="111.5" y="44">6</text>
<text x="67.9" y="51.1">23</text>
<text x="75.1" y="49">A5</text>
<text x="75.1" y="52.5">A4</text>
<text x="103.8" y="52.5">D5</text>
<text x="103.8" y="49">D4</text>
<text x="111.5" y="51.1">8</text>
<text x="67.9" y="54.6">22</text>
<text x="67.9" y="58.1">21</text>
<text x="75.1" y="56">A3</text>
<text x="75.1" y="59.5">A2</text>
<text x="103.8" y="59.5">D7</text>
<text x="103.8" y="56">D6</text>
<text x="111.5" y="58.1">10</text>
<text x="111.5" y="54.6">9</text>
<text x="67.9" y="61.7">20</text>
<text x="67.9" y="65.2">19</text>
<text x="75.1" y="63.1">A1</text>
<text x="103.8" y="63.1">D8</text>
<text x="111.5" y="65.2">12</text>
<text x="111.5" y="61.7">11</text>
<text x="67.9" y="68.7">18</text>
<text x="75.1" y="66.6">A0</text>
<text x="75.1" y="70.1">AREF</text>
<text x="101.8" y="70.1">D10</text>
<text x="103.8" y="66.6">D9</text>
<text x="111.5" y="68.7">13</text>
<text x="67.9" y="72.2">17</text>
<text x="67.9" y="75.8">16</text>
<text x="75.1" y="73.7">3V3</text>
<text x="75.1" y="77.2">D13/SCK D12/MISO</text>
<text x="91.7" y="73.7">D11/MOSI</text>
<text x="111.5" y="72.2">14</text>
<text x="111.5" y="75.8">15</text>
</g>
<g font-size="3.2" fill="#00f">
<text x="365.1" y="65.5">A2541HWR-2X6P</text>
<text x="361.1" y="72.2">1</text>
<text x="361.1" y="75.8">3</text>
<text x="370.6" y="75.8">4</text>
<text x="370.6" y="72.2">2</text>
<text x="361.1" y="79.3">5</text>
<text x="361.1" y="82.8">7</text>
<text x="370.6" y="82.8">8</text>
<text x="370.6" y="79.3">6</text>
<text x="361.1" y="86.4">9</text>
<text x="361.1" y="89.9">11</text>
<text x="368.6" y="89.9">12</text>
<text x="368.6" y="86.4">10</text>
<text x="37.2" y="186.9">1</text>
<text x="37.2" y="190.4">2</text>
<text x="246.5" y="186.9">1</text>
<text x="246.5" y="190.4">2</text>
<text x="37.2" y="194">3</text>
<text x="37.2" y="197.5">4</text>
<text x="246.5" y="194">3</text>
<text x="246.5" y="197.5">4</text>
<text x="37.2" y="201">5</text>
<text x="246.5" y="201">5</text>
<text x="37.2" y="204.5">6</text>
<text x="246.5" y="204.5">6</text>
</g>
<g font-size="3.2">
<text x="59.3" y="106.1" transform="rotate(-90 59.3 106.1)">1</text>
<text x="62.8" y="106.1" transform="rotate(-90 62.8 106.1)">2</text>
<text x="66.3" y="106.1" transform="rotate(-90 66.3 106.1)">3</text>
<text x="214.5" y="107.9" transform="rotate(-90 214.5 107.9)">1</text>
<text x="218" y="107.9" transform="rotate(-90 218 107.9)">2</text>
<text x="221.5" y="107.9" transform="rotate(-90 221.5 107.9)">3</text>
<text x="361.3" y="172.8">1</text>
<text x="361.3" y="179.8">2</text>
<text x="366.9" y="174.2">1</text>
<text x="366.9" y="181.3">2</text>
<text x="365.1" y="195.4">1</text>
<text x="365.1" y="198.9">2</text>
<text x="112.2" y="259.6" transform="rotate(-90 112.2 259.6)">1</text>
<text x="115.7" y="259.6" transform="rotate(-90 115.7 259.6)">2</text>
<text x="209.2" y="259.6" transform="rotate(-90 209.2 259.6)">1</text>
<text x="212.7" y="259.6" transform="rotate(-90 212.7 259.6)">2</text>
</g>
<text font-size="2.5" fill="#00f" x="393.3" y="76.3">(3.6 - 6V)</text>
<g font-size="2.1" fill="#a54b4b">
<text x="291.1" y="223.6">3</text>
<text x="298" y="225.3">VIN</text>
<text x="306.4" y="225.3">VOUT</text>
<text x="317.9" y="223.6">2</text>
<text x="344.1" y="223.6">3</text>
<text x="351" y="225.3">VIN</text>
<text x="359.3" y="225.3">VOUT</text>
<text x="370.8" y="223.6">2</text>
<text x="304.5" y="234.8" transform="rotate(-90 304.5 234.8)">1</text>
<text x="357.4" y="234.8" transform="rotate(-90 357.4 234.8)">1</text>
</g>
<g font-size="2.1" fill="#838383">
<text x="302" y="229.9">GND</text>
<text x="354.7" y="230.5">GND</text>
</g>
</svg>
